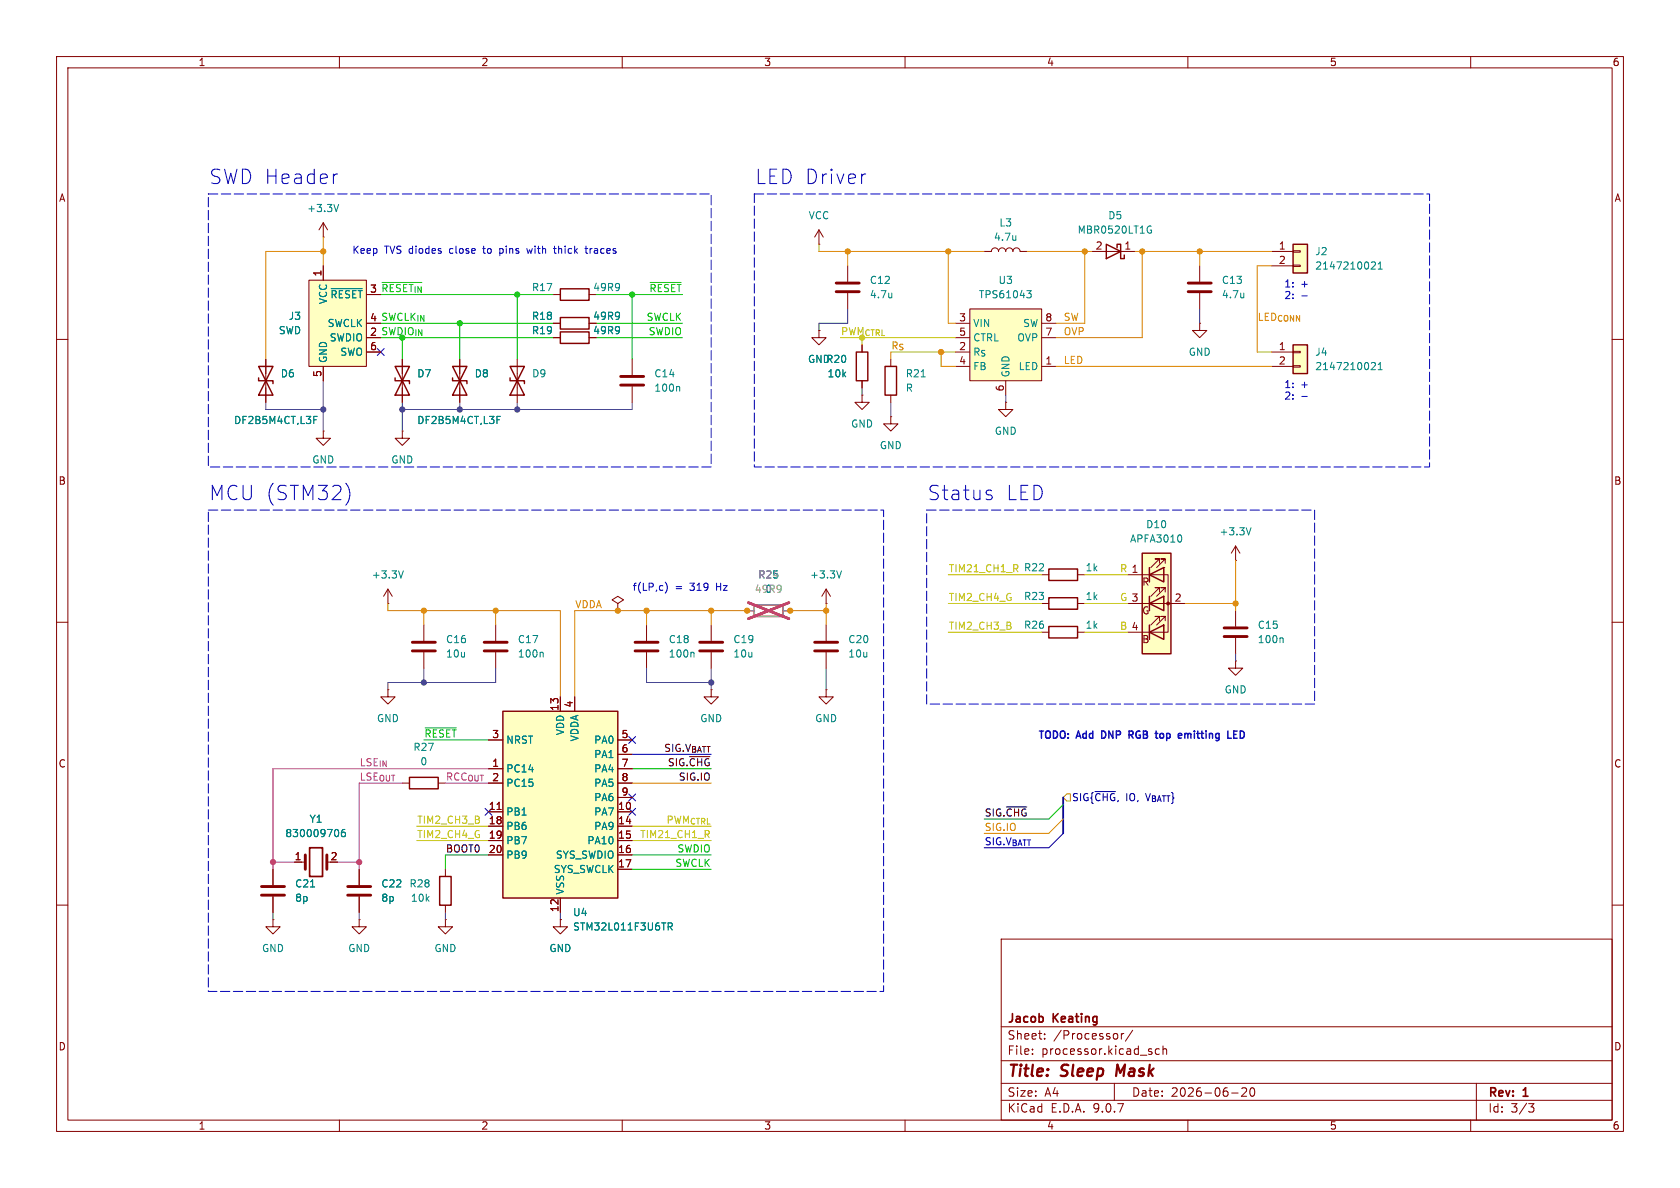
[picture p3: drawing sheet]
<svg xmlns="http://www.w3.org/2000/svg" width="297mm" height="210mm" viewBox="0 0 297 210" stroke-linecap="round" stroke-linejoin="round" font-family="sans-serif">
<g fill="none" stroke="#840000" stroke-width=".18">
<path d="M10 10h277v190h-277zM12 12h273v186h-273zM60 10v2M110 10v2M160 10v2M210 10v2M260 10v2M144.8 58.4v1.3h-1.3l1.3 1.3 1.2-1.3h-1.2M144.8 58.4h.1M212.1 47v2.8M212.1 51.8v2.8M10 60h2"/>
<path d="M285 60h2M10 110h2M285 110h2M10 160h2M78.7 162.6v1.2h1.3l-1.3 1.3-1.2-1.3h1.2M78.7 162.6h.1M177 166h108v32h-108zM285 160h2M60 198v2M110 198v2M160 198v2M177 194.5h108"/>
<path d="M177 191.5h108M177 187.5h108M177 181.5h108M182.5 186.3v.1M182.5 185.5v.1M184.7 183.6v.1M184.7 182.8v.1M197 191.5v3M197.5 182.8v.8M198.2 182.7v1M198.7 182.7l-.3 .1-.2 .2M200.2 182.1l-1.2 2"/>
<path d="M205 185.5l-.5-.1-.3 .3v.4l.2 .2h.6M205.6 185.5l.2-.1 .4 .1v.9M205.6 184.9v1.5M210 198v2M217.7 193.2h1.2M219.5 192.4l.6-.1 .2 .1 .1 .3-.9 1.1h.9M221.1 192.4l.2-.1a.81 .81 0 0 1 .6 .6 .81 .81 0 0 1-.3 .8l-.1 .1a.81 .81 0 0 1-.4-1.4zM260 198v2M261 191.5v6.5M270.2 195.1h1l-.5 .6 .4 .1 .1 .5-.3 .3h-.4"/>
</g>
<path d="M197.6 188.2l-.3 2" fill="none" stroke="#840000" stroke-width=".4"/>
<path d="M210.1 51.6h4M210.1 50h4" fill="none" stroke="#840000" stroke-width=".51"/>
<path d="M219.9 51.8v.8M219.9 52.5l-.1 .1" fill="none" stroke="#008484" stroke-width=".18"/>
<path d="M228.6 43.2h2.5v5.1h-2.5z" fill="#ffffc2"/>
<path d="M228.6 43.2h2.5v5.1h-2.5z" fill="none" stroke="#840000" stroke-width=".25"/>
<g fill="none" stroke="#840000" stroke-width=".18">
<path d="M224.8 44.5h3.8M224.8 47h3.8M228.6 44.3h1.3v.3h-1.3zM228.6 46.9h1.3v.2h-1.3zM157.5 73.7v1.2h1.2l-1.2 1.3-1.3-1.3h1.3M157.5 73.7h.1M177.8 71.1v1.3h1.3l-1.3 1.3-1.3-1.3h1.3M177.8 71.1h.1M68.6 106.7h.1M68.6 104.1l-.8 1.3M68.6 104.1l.7 1.3M68.6 104.1v2.6"/>
<path d="M48.3 162.6v1.2h1.2l-1.2 1.3-1.3-1.3h1.3M48.3 162.6h.1"/>
</g>
<path d="M242.5 46.4l.4-.1 .3 .4-.8 .9h.8M243.6 47.6h.8M243.6 46.7l.4-.4v1.3M71.3 100.9l-.4 1.3" fill="none" stroke="#008484" stroke-width=".18"/>
<path d="M171.4 54.6h12.7v12.7h-12.7z" fill="#ffffc2"/>
<g fill="none" stroke="#840000" stroke-width=".18">
<path d="M97.8 57.2h1.3M97.8 59.7h1.3M97.8 52.1h1.3M104.1 57.2h1.3M104.1 59.7h1.3M104.1 52.1h1.3M149.9 47v2.8M149.9 51.8v2.8M168.9 57.2h2.5M168.9 59.7h2.5M171.4 54.6h12.7v12.7h-12.7zM174 44.5h1.3a.64 .64 0 0 1 .6-.7 .64 .64 0 0 1 .6 .7 .64 .64 0 0 1 .7-.7 .64 .64 0 0 1 .6 .7 .64 .64 0 0 1 .6-.7 .64 .64 0 0 1 .7 .7 .64 .64 0 0 1 .6-.7 .64 .64 0 0 1 .6 .7h1.3"/>
<path d="M184.1 57.2h2.6M184.1 59.7h2.6M193 44.5h7.7M212.1 57.2v1.2h1.3l-1.3 1.3-1.3-1.3h1.3M212.1 57.2h.1M157.5 63.5v1.3M157.5 69.9v1.2M168.9 64.8h2.5M168.9 62.2h2.5M177.8 67.3v2.6M184.1 64.8h2.6M74.9 110.5v2.8"/>
<path d="M74.9 115.3v2.8M87.6 110.5v2.8M87.6 115.3v2.8M109.2 106.7l1-.7-1-.6-1 .6 1 .7v1.3M109.2 108h.1M114.3 110.5v2.8M114.3 115.3v2.8M132.1 108h1.2M138.4 108h1.3M184.1 106.7h1.3M184.1 101.6h1.3M184.1 111.8h1.3"/>
<path d="M190.5 106.7h1.3M190.5 101.6h1.3M190.5 111.8h1.3M68.6 121.9v1.3h1.2l-1.2 1.3-1.3-1.3h1.3M68.6 121.9h.1M77.5 138.4h1.2M125.7 121.9v1.3h1.3l-1.3 1.3-1.2-1.3h1.2M125.7 121.9h.1M48.3 153.7v2.8M48.3 158.5v2.8M52.1 152.4h1.9M63.5 153.7v2.8"/>
<path d="M63.5 158.5v2.8M78.7 153.7v1.2M63.5 162.6v1.2h1.3l-1.3 1.3-1.3-1.3h1.3M63.5 162.6h.1M78.7 160v1.3M99.1 162.6v1.2h1.2l-1.2 1.3-1.3-1.3h1.3M99.1 162.6h.1"/>
</g>
<g fill="none" stroke="#008484" stroke-width=".18">
<path d="M157.7 51.8v.8M157.7 52.5l-.1 .1M179.6 41.6v.9M179.6 42.4h-.1M181.5 51.4h.8l-.4 .5 .3 .1 .1 .4-.2 .2h-.4M203 40h.5M203.3 40.7h.3v.4l-.3 .1h-.3M162.9 66.6h.7M95.8 115.3l.2 .2v.6M122.5 115.3l.2 .2v.6M54.9 156.8h.7M59.7 146.7l.2 .4-.2 .7"/>
<path d="M61 146.6l-.4 .1a.86 .86 0 0 0 0 1.2l.4-.1 .1-.4-.3-.3h-.2l-.2 .3"/>
</g>
<g fill="none" stroke="#840000" stroke-width=".51">
<path d="M147.8 51.6h4.1M147.8 50h4.1M72.9 113.5h4.1M72.9 115.1h4.1M85.6 113.5h4.1M85.6 115.1h4.1M112.3 113.5h4M112.3 115.1h4M46.2 156.7h4.1M46.2 158.2h4.1M54 151.1v2.6M57.8 151.1v2.6"/>
<path d="M61.5 156.7h4M61.5 158.2h4"/>
</g>
<path d="M99.1 58.7h5v2h-5zM99.1 51.1h5v2h-5zM99.1 56.1h5v2.1h-5zM195.6 43.2l2.5 1.3-2.5 1.2zM197.5 43.8v-.6h.6v2.5h.7v-.6M156.5 64.8h2v5.1h-2zM133.3 106.9h5.1v2.1h-5.1zM185.4 105.7h5.1v2h-5.1zM185.4 100.6h5.1v2h-5.1zM185.4 110.7h5.1v2.1h-5.1zM72.4 137.4h5.1v2h-5.1zM77.7 154.9h2.1v5.1h-2.1z" fill="none" stroke="#840000" stroke-width=".25"/>
<path d="M133.3 106.9h5.1v2.1h-5.1z" fill="none" stroke="#a1a1a1" stroke-width=".25"/>
<path d="M132.1 108h1.2M138.4 108h1.3" fill="none" stroke="#a1a1a1" stroke-width=".18"/>
<path d="M132.3 106.5l7.2 2.9M139.5 106.5l-7.2 2.9" fill="none" stroke="#ff2626" stroke-width=".46"/>
<path d="M54.7 149.9h2.3v5h-2.3z" fill="none" stroke="#840000" stroke-width=".3"/>
<path d="M88.9 125.7h20.3v33.1h-20.3z" fill="#ffffc2"/>
<path d="M88.9 125.7h20.3v33.1h-20.3z" fill="none" stroke="#840000" stroke-width=".25"/>
<g fill="none" stroke="#840000" stroke-width=".18">
<path d="M57.1 39.4l-.7 1.2M57.1 39.4l.8 1.2M57.1 39.4v2.5M57.1 41.9h.1M57.1 76.2v1.3h1.3l-1.3 1.2-1.2-1.2h1.2M57.1 76.2h.1M218.4 116.8v1.3h1.3l-1.3 1.3-1.2-1.3h1.2M218.4 116.8h.1M86.4 130.8h2.5M86.4 135.9h2.5M99.1 123.2v2.5M101.6 123.2v2.5"/>
<path d="M109.2 130.8h2.6M109.2 135.9h2.6M109.2 133.4h2.6M109.2 138.4h2.6M86.4 143.5h2.5M86.4 146.1h2.5M86.4 148.6h2.5M86.4 151.1h2.5M87.9 143.1h.7M99.1 158.8v2.5M109.2 143.5h2.6M109.2 146.1h2.6"/>
<path d="M109.2 148.6h2.6M109.2 151.1h2.6M109.2 141h2.6M109.2 153.7h2.6"/>
</g>
<path d="M59.9 36.1l-.5 1.3M118.1 163.8l.6-.1 .2-.1-.1-.3-.7-.2v1.3M118.4 163.8l.5 .6" fill="none" stroke="#008484" stroke-width=".18"/>
<path d="M54.6 49.5h10.2v15.3h-10.2z" fill="#ffffc2"/>
<path d="M54.6 49.5h10.2v15.3h-10.2zM57.1 47v2.5M64.8 52.1h2.5M47 63.5v7.6M57.1 64.8v2.5M64.8 62.2h2.5M218.4 108v2.7M218.4 112.8v2.8" fill="none" stroke="#840000" stroke-width=".18"/>
<path d="M58.5 51h5.5M55.5 74.2h.4M55.5 73.6h.6M226.7 112.8l.1 .1v.7" fill="none" stroke="#008484" stroke-width=".18"/>
<path d="M45.7 64.8h2.6l-2.6 5.1h2.6zM45.7 66.8v.5h2.6v.5" fill="none" stroke="#840000" stroke-width=".25"/>
<path d="M216.4 112.5h4.1M216.4 111h4.1" fill="none" stroke="#840000" stroke-width=".51"/>
<path d="M201.9 97.8h5.1v17.8h-5.1z" fill="#ffffc2"/>
<g fill="none" stroke="#840000" stroke-width=".18">
<path d="M111.8 63.5v2.8M111.8 68.3v2.8M205 99.6v-.8h-.8h.8l-1.5 1.5M206 99.6v-.8h-.8h.8l-1.5 1.5M218.4 99.1h.1M218.4 96.5l-.7 1.3M218.4 96.5l.8 1.3M218.4 96.5v2.6M125.7 110.5v2.8M125.7 115.3v2.8M146 106.7h.1M146 104.1v2.6"/>
<path d="M146 110.5v2.8M146 115.3v2.8M146 104.1l-.7 1.3M146 104.1l.8 1.3M199.4 101.6h7.1v10.2h-7.1M199.4 106.7h10.1M205 104.6v-.7h-.8h.8l-1.5 1.5M205 109.7v-.7h-.8h.8l-1.5 1.5M205.7 100.3h.1M206 104.6v-.7h-.8h.8l-1.5 1.5M206 109.7v-.7h-.8h.8l-1.5 1.5M146 121.9v1.3h1.3l-1.3 1.3-1.2-1.3h1.2"/>
<path d="M146 121.9h.1"/>
</g>
<path d="M201.9 97.8h5.1v17.8h-5.1zM203.2 101.6l2.5-1.3v2.6zM203.2 106.7l2.5-1.3v2.6zM203.2 111.8l2.5-1.3v2.5zM203.2 100.3v2.6M203.2 105.4v2.6M203.2 110.5v2.5" fill="none" stroke="#840000" stroke-width=".25"/>
<circle cx="206.5" cy="106.7" r=".25" fill="#840000" stroke="#840000" stroke-width=".18"/>
<path d="M120 68.3l.2 .2v.7M208.7 94.6l.2 .4-.2 .8M221.2 93.3l-.5 1.3M148.8 100.9l-.5 1.3" fill="none" stroke="#008484" stroke-width=".18"/>
<path d="M109.7 68.1h4.1M109.7 66.5h4.1M123.7 113.5h4.1M123.7 115.1h4.1M144 113.5h4.1M144 115.1h4.1" fill="none" stroke="#840000" stroke-width=".51"/>
<path d="M228.6 61h2.5v5h-2.5z" fill="#ffffc2"/>
<path d="M69.8 64.8h2.6l-2.6 5.1h2.6zM69.8 66.8v.5h2.6v.5M80 64.8h2.5l-2.5 5.1h2.5zM80 66.8v.5h2.5v.5M90.2 64.8h2.5l-2.5 5.1h2.5zM90.2 66.8v.5h2.5v.5M151.4 62.2h2v5.1h-2zM228.6 61h2.5v5h-2.5z" fill="none" stroke="#840000" stroke-width=".25"/>
<g fill="none" stroke="#840000" stroke-width=".18">
<path d="M57.1 47v2.5M64.8 52.1h2.5M97.8 57.2h1.3M97.8 59.7h1.3M104.1 57.2h1.3M104.1 59.7h1.3M144.8 43.2h.1M144.8 58.4h.1M144.8 40.6l.7 1.3M144.8 40.6l-.8 1.3M144.8 40.6v2.6M47 63.5v2.5"/>
<path d="M47 68.6v2.5M57.1 64.8v2.5M64.8 62.2h2.5M71.1 76.2v1.3h1.3l-1.3 1.2-1.3-1.2h1.3M71.1 76.2h.1M71.1 63.5v7.6M81.3 63.5v7.6M91.4 63.5v7.6M152.4 69.9v1.2h1.3l-1.3 1.3-1.3-1.3h1.3M152.4 69.9h.1M152.4 61v1.2M152.4 67.3v1.3"/>
<path d="M224.8 62.2h3.8M224.8 64.8h3.8M228.6 62.1h1.3v.3h-1.3zM228.6 64.6h1.3v.3h-1.3zM132.1 108h1.2M138.4 108h1.3M86.4 130.8h2.5M86.4 135.9h2.5M99.1 123.2v2.5M101.6 123.2v2.5M109.2 130.8h2.6M109.2 135.9h2.6"/>
<path d="M109.2 133.4h2.6M109.2 138.4h2.6M48.3 153.7v2.8M48.3 158.5v2.8M52.1 152.4h1.2M63.5 153.7v2.8M63.5 158.5v2.8M86.4 143.5h2.5M86.4 146.1h2.5M86.4 148.6h2.5M86.4 151.1h2.5M87.9 143.1h.7"/>
<path d="M99.1 158.8v2.5M109.2 143.5h2.6M109.2 146.1h2.6M109.2 148.6h2.6M109.2 151.1h2.6M109.2 141h2.6M109.2 153.7h2.6M99.1 162.6h.1"/>
</g>
<g fill="none" stroke="#008484" stroke-width=".18">
<path d="M58.5 51h5.5M55.5 74.2h.4M55.5 73.6h.6M87.9 74.2h.4M87.9 73.6h.6M242.5 64.1h.4l.3 .3-.8 .9h.8M243.6 65.3h.8M243.6 64.4l.4-.3v1.2M54.9 156.8h.7M59.7 146.7l.2 .4-.2 .7M61 146.6l-.4 .1a.86 .86 0 0 0 0 1.2l.4-.1 .1-.4-.3-.3h-.2l-.2 .3M118.1 163.8l.6-.1 .2-.1-.1-.3-.7-.2v1.3"/>
<path d="M118.4 163.8l.5 .6"/>
</g>
<path d="M66.7 61.6l1.2 1.2M67.9 61.6l-1.2 1.2M111.2 130.2l1.2 1.2M112.4 130.2l-1.2 1.2M193.6 139.9h3.6M85.8 142.9l1.2 1.2M87 142.9l-1.2 1.2M111.2 142.9l1.2 1.2M111.2 140.4l1.2 1.2M112.4 142.9l-1.2 1.2M112.4 140.4l-1.2 1.2" fill="none" stroke="#000084" stroke-width=".18"/>
<path d="M188.6 140.3h.6v1.3h-.6l-.6-.6z" fill="none" stroke="#848400" stroke-width=".18"/>
<g fill="none" stroke="#00c200" stroke-width=".18">
<path d="M67.3 57.2h30.5M67.3 52.1h30.5M67.3 59.7h30.5M67.5 49.9h7.1M71.1 59.7v3.8M81.3 57.2v6.3M91.4 52.1v11.4M105.4 57.2h15.2M105.4 52.1h15.2M105.4 59.7h15.2M111.8 52.1v11.4M114.9 49.9h5.5"/>
<path d="M74.9 130.8h11.5M75.2 128.7h5.4M111.8 151.1h13.9M111.8 153.7h13.9"/>
</g>
<path d="M121.9 133.8h3.6M177.9 142.6h3.6" fill="none" stroke="#000" stroke-width=".18"/>
<path d="M188 141v6.3" fill="none" stroke="#000084" stroke-width=".3"/>
<g fill="none" stroke="#dd8500" stroke-width=".18">
<path d="M57.1 41.9v5.1M57.1 44.5h-10.1v19M144.8 43.2v1.3h29.2M149.9 44.5v2.5M167.6 44.5v12.7h1.3M181.6 44.5h11.4M191.8 44.5v12.7h-5.1M200.7 44.5h24.1M201.9 44.5v15.2h-15.2M212.1 44.5v2.5M224.8 47h-2.6v15.2h2.6M166.4 62.2v2.6h2.5"/>
<path d="M168.9 62.2h-11.4v1.3M186.7 64.8h38.1M218.4 99.1v8.9M68.6 106.7v1.3h30.5v15.2M74.9 108v2.5M87.6 108v2.5M114.3 108v2.5M125.7 108v2.5M132.1 108h-30.5v15.2M139.7 108h6.3M146 106.7v3.8M209.5 106.7h8.9"/>
<path d="M111.8 138.4h13.9M188 144.8l-2.6 2.5h-11.4"/>
</g>
<path d="M71.1 138.4h-7.6v15.3M78.7 138.4h7.7M86.4 135.9h-38.1v17.8M48.3 152.4h3.8M59.7 152.4h3.8" fill="none" stroke="#c200c2" stroke-width=".18"/>
<path d="M148.6 59.7h20.3M152.4 59.7v1.3M167.6 101.6h16.5M167.6 106.7h16.5M167.6 111.8h16.5M191.8 101.6h7.6M191.8 106.7h7.6M191.8 111.8h7.6M73.7 148.6h12.7M73.7 146.1h12.7M111.8 148.6h13.9M111.8 146.1h13.9" fill="none" stroke="#c2c200" stroke-width=".18"/>
<g fill="none" stroke="#484848" stroke-width=".18">
<path d="M149.9 54.6v2.6h-5.1v1.2M212.1 54.6v2.6M47 71.1v1.3h10.1M57.1 67.3v8.9M71.1 71.1v5.1M81.3 71.1v1.3M91.4 71.1v1.3M111.8 71.1v1.3h-40.7M152.4 68.6v1.3M157.5 71.1v2.6M177.8 69.9v1.2M74.9 118.1v2.6"/>
<path d="M87.6 118.1v2.6h-19v1.2M114.3 118.1v2.6h11.4M125.7 118.1v3.8M146 118.1v3.8M218.4 115.6v1.2M48.3 161.3v1.3M63.5 161.3v1.3M78.7 161.3v1.3M99.1 161.3v1.3"/>
</g>
<path d="M111.8 135.9h13.9M86.4 151.1h-7.7v2.6M188 142.2l-2.6 2.6h-11.4" fill="none" stroke="#008400" stroke-width=".18"/>
<g fill="none" stroke="#0000c2" stroke-width=".18">
<path d="M59.7 30.8l-.5 .1M153 30.8l-.4 .1M88.4 43.9v1.3M88.4 44.7l.1 .1M88.5 43.9l-.1 .1M93.1 43.9l.3 .9 .2-.6M97.9 43.9h.4M98 43.5v1.1l.3 .2M103.4 43.9h.5M103.6 43.5v1.1l.3 .2M230.1 52.3h1M230.1 70.1h1"/>
<path d="M61.5 85.9l.1 .3a3 3 0 0 1-.1 2.6M174.7 87.5l.6 .1 .1 .4-.3 .3h-.5M174.7 86.6l.6 .2M117.6 102.9a1.46 1.46 0 0 1 0 1.9M111.8 133.4h13.9M188 147.3l-2.6 2.6h-11.4"/>
</g>
<path d="M199.6 129.9h.5M199.9 129.9l.4 .6M200.1 129.2h-.5v1.3M205.3 129.7l-.3 .2v.4l.3 .2M209.5 129.7v.8M209.8 129.7l-.3 .1M218.1 129.8h.4M218.7 129.2h-.6v1.3h.6" fill="none" stroke="#0000c2" stroke-width=".25"/>
<path d="M36.8 34.3h88.9v48.3h-88.9zM133.3 34.3h119.4v48.3h-119.4zM36.8 90.2h119.4v85.1h-119.4zM163.8 90.2h68.6v34.3h-68.6z" fill="none" stroke="#0000c2" stroke-width=".18" stroke-dasharray="1.7 .6"/>
<path d="M132.1 108h1.2M138.4 108h1.3" fill="none" stroke="#a1a1a1" stroke-width=".18"/>
<path d="M132.3 106.5l7.2 2.9M139.5 106.5l-7.2 2.9" fill="none" stroke="#ff2626" stroke-width=".46"/>
<g fill="#484848" stroke="#484848" stroke-width=".18">
<circle cx="74.9" cy="120.7" r=".46"/>
<circle cx="125.7" cy="120.7" r=".46"/>
<circle cx="57.1" cy="72.4" r=".46"/>
<circle cx="71.1" cy="72.4" r=".46"/>
<circle cx="81.3" cy="72.4" r=".46"/>
<circle cx="91.4" cy="72.4" r=".46"/>
</g>
<g fill="#dd8500" stroke="#dd8500" stroke-width=".18">
<circle cx="125.7" cy="108" r=".46"/>
<circle cx="114.3" cy="108" r=".46"/>
<circle cx="109.2" cy="108" r=".46"/>
<circle cx="74.9" cy="108" r=".46"/>
<circle cx="87.6" cy="108" r=".46"/>
<circle cx="132.1" cy="108" r=".46"/>
<circle cx="57.1" cy="44.5" r=".46"/>
<circle cx="146" cy="108" r=".46"/>
<circle cx="139.7" cy="108" r=".46"/>
<circle cx="149.9" cy="44.5" r=".46"/>
<circle cx="218.4" cy="106.7" r=".46"/>
<circle cx="201.9" cy="44.5" r=".46"/>
<circle cx="212.1" cy="44.5" r=".46"/>
<circle cx="166.4" cy="62.2" r=".46"/>
<circle cx="167.6" cy="44.5" r=".46"/>
<circle cx="191.8" cy="44.5" r=".46"/>
</g>
<g fill="#c200c2" stroke="#c200c2" stroke-width=".18">
<circle cx="48.3" cy="152.4" r=".46"/>
<circle cx="63.5" cy="152.4" r=".46"/>
</g>
<g fill="#00c200" stroke="#00c200" stroke-width=".18">
<circle cx="111.8" cy="52.1" r=".46"/>
<circle cx="91.4" cy="52.1" r=".46"/>
<circle cx="81.3" cy="57.2" r=".46"/>
</g>
<g font-size="3.5" fill="#0000c2">
<text x="36.8" y="32.8">SWD Header</text>
<text x="133.3" y="32.8">LED Driver</text>
<text x="36.8" y="88.7">MCU (STM32)</text>
<text x="163.8" y="88.7">Status</text>
<text x="177.7" y="88.7">LED</text>
</g>
<g font-size="2.8" fill="#840000">
<text x="178" y="190.9">Title:</text>
<text x="187.7" y="190.9">Sleep</text>
<text x="198.2" y="190.9">Mask</text>
</g>
<g font-size="2.1" fill="#840000">
<text x="178" y="184">Sheet:</text>
<text x="178" y="181.2">Jacob</text>
<text x="186.2" y="184">/Processor/</text>
<text x="186.2" y="181.2">Keating</text>
<text x="178" y="186.7">File:</text>
<text x="184.1" y="186.7">processor.kicad_sch</text>
<text x="178" y="196.9">KiCad</text>
<text x="178" y="194.1">Size:</text>
<text x="184.7" y="194.1">A4</text>
<text x="185.7" y="196.9">E.D.A.</text>
<text x="193.3" y="196.9">9.0.7</text>
<text x="200" y="194.1">Date:</text>
<text x="207" y="194.1">2026-06-20</text>
<text x="263" y="194.3">Rev:</text>
<text x="263" y="196.9">Id:</text>
<text x="267.1" y="196.9">3/3</text>
<text x="269.4" y="194.3">1</text>
</g>
<g font-size="1.8" fill="#840000">
<text x="35" y="11.9">1</text>
<text x="85" y="11.9">2</text>
<text x="135" y="11.9">3</text>
<text x="185" y="11.9">4</text>
<text x="235" y="11.9">5</text>
<text x="285" y="11.9">6</text>
<text x="10.3" y="35.9">A</text>
<text x="285.3" y="35.9">A</text>
<text x="193.6" y="44.2">2</text>
<text x="198.7" y="44.2">1</text>
<text x="226" y="44.2">1</text>
<text x="226" y="46.7">2</text>
<text x="56.9" y="49" transform="rotate(-90 56.9 49)">1</text>
<text x="65.3" y="51.8">3</text>
<text x="65.3" y="56.9">4 SWCLK_{IN}</text>
<text x="65.3" y="56.9">4</text>
<text x="65.3" y="59.4">2</text>
<text x="169.5" y="56.9">3</text>
<text x="169.5" y="59.4">5</text>
<text x="184.7" y="56.9">8</text>
<text x="184.7" y="59.4">7</text>
<text x="65.3" y="62">6</text>
<text x="169.5" y="64.5">4</text>
<text x="169.5" y="62">2</text>
<text x="184.7" y="64.5">1</text>
<text x="226" y="62">1</text>
<text x="226" y="64.5">2</text>
<text x="56.9" y="66.7" transform="rotate(-90 56.9 66.7)">5</text>
<text x="177.5" y="69.3" transform="rotate(-90 177.5 69.3)">6</text>
<text x="10.3" y="85.9">B</text>
<text x="285.3" y="85.9">B</text>
<text x="201.8" y="103.7">R</text>
<text x="207.6" y="106.4">2</text>
<text x="201.8" y="108.8">G</text>
<text x="201.8" y="113.9">B</text>
<text x="98.8" y="125.8" transform="rotate(-90 98.8 125.8)">13</text>
<text x="101.3" y="125.2" transform="rotate(-90 101.3 125.2)">4</text>
<text x="86.9" y="130.6">3</text>
<text x="109.8" y="130.6">5</text>
<text x="10.3" y="135.9">C</text>
<text x="86.9" y="135.6">1</text>
<text x="109.8" y="133.1">6</text>
<text x="109.8" y="135.6">7</text>
<text x="285.3" y="135.9">C</text>
<text x="78.7" y="138.1">RCC_{OUT}</text>
<text x="86.3" y="143.3">11</text>
<text x="86.9" y="138.2">2</text>
<text x="109.2" y="143.3">10</text>
<text x="109.8" y="138.2">8</text>
<text x="109.8" y="140.7">9</text>
<text x="86.3" y="145.8">18</text>
<text x="86.3" y="148.3">19</text>
<text x="109.2" y="145.8">14</text>
<text x="109.2" y="148.3">15</text>
<text x="52" y="152.1">1</text>
<text x="58.3" y="152.1">2</text>
<text x="86.3" y="150.9">20</text>
<text x="109.2" y="150.9">16</text>
<text x="109.2" y="153.4">17</text>
<text x="98.8" y="161.3" transform="rotate(-90 98.8 161.3)">12</text>
<text x="10.3" y="185.9">D</text>
<text x="285.3" y="185.9">D</text>
<text x="35" y="199.9">1</text>
<text x="85" y="199.9">2</text>
<text x="135" y="199.9">3</text>
<text x="185" y="199.9">4</text>
<text x="235" y="199.9">5</text>
<text x="285" y="199.9">6</text>
</g>
<g font-size="1.8" fill="#008484">
<text x="54.2" y="37.7">+3.3V</text>
<text x="142.9" y="39">VCC</text>
<text x="176.6" y="40.2">L3</text>
<text x="190.4" y="41.5">MBR0520LT1G</text>
<text x="195.8" y="39">D5</text>
<text x="175.6" y="42.8">4.7u</text>
<text x="232.4" y="45.3">J2</text>
<text x="232.4" y="47.9">2147210021</text>
<text x="58" y="53.9" transform="rotate(-90 58 53.9)">VCC</text>
<text x="58.3" y="52.9">~{RESET}</text>
<text x="93.9" y="51.7">R17</text>
<text x="104.8" y="51.7">49R9</text>
<text x="153.7" y="50.4">C12</text>
<text x="153.7" y="52.9">4.7u</text>
<text x="173" y="52.9">TPS61043</text>
<text x="176.4" y="50.4">U3</text>
<text x="215.9" y="50.4">C13</text>
<text x="215.9" y="52.9">4.7u</text>
<text x="49.2" y="59.3">SWD</text>
<text x="50.9" y="56.7">J3</text>
<text x="57.8" y="58">SWCLK</text>
<text x="93.9" y="59.3">R19</text>
<text x="93.9" y="56.7">R18</text>
<text x="104.8" y="59.3">49R9</text>
<text x="104.8" y="56.7">49R9</text>
<text x="172" y="58">VIN</text>
<text x="180.8" y="58">SW</text>
<text x="58" y="64.3" transform="rotate(-90 58 64.3)">GND</text>
<text x="58.2" y="60.6">SWDIO</text>
<text x="60.1" y="63.1">SWO</text>
<text x="142.7" y="64.4">GNDR20</text>
<text x="172" y="60.6">CTRL</text>
<text x="172" y="65.6">FB</text>
<text x="172" y="63.1">R_{S}</text>
<text x="179.7" y="60.6">OVP</text>
<text x="180" y="65.6">LED</text>
<text x="210.1" y="63.1">GND</text>
<text x="232.4" y="63.1">J4</text>
<text x="232.4" y="65.6">2147210021</text>
<text x="49.5" y="66.9">D6</text>
<text x="73.7" y="66.9">D7</text>
<text x="83.8" y="66.9">D8</text>
<text x="94" y="66.9">D9</text>
<text x="115.6" y="69.4">100n</text>
<text x="115.6" y="66.9">C14</text>
<text x="146.2" y="66.9">10k</text>
<text x="160" y="66.9">R21</text>
<text x="160" y="69.4">R</text>
<text x="178.7" y="66.8" transform="rotate(-90 178.7 66.8)">GND</text>
<text x="41.3" y="75.2">DF2B5M4CT,L3F</text>
<text x="73.7" y="75.2">DF2B5M4CT,L3F</text>
<text x="150.4" y="75.8">GND</text>
<text x="175.8" y="77.1">GND</text>
<text x="55.1" y="82.1">GND</text>
<text x="69.1" y="82.1">GND</text>
<text x="155.4" y="79.6">GND</text>
<text x="202.5" y="93.6">D10</text>
<text x="215.5" y="94.8">+3.3V</text>
<text x="180.9" y="101.2">R22</text>
<text x="191.8" y="101.2">1k</text>
<text x="199.7" y="96.1">APFA3010</text>
<text x="65.6" y="102.5">+3.3V</text>
<text x="143.1" y="102.5">+3.3V</text>
<text x="180.9" y="106.3">R23</text>
<text x="191.8" y="106.3">1k</text>
<text x="78.7" y="113.9">C16</text>
<text x="91.4" y="113.9">C17</text>
<text x="118.1" y="113.9">C18</text>
<text x="129.5" y="113.9">C19</text>
<text x="149.9" y="113.9">C20</text>
<text x="180.9" y="111.4">R26</text>
<text x="191.8" y="111.4">1k</text>
<text x="222.3" y="113.9">100n</text>
<text x="222.3" y="111.4">C15</text>
<text x="78.7" y="116.4">10u</text>
<text x="91.4" y="116.4">100n</text>
<text x="118.1" y="116.4">100n</text>
<text x="129.5" y="116.4">10u</text>
<text x="149.9" y="116.4">10u</text>
<text x="216.4" y="122.8">GND</text>
<text x="66.5" y="127.9">GND</text>
<text x="89.4" y="131.7">NRST</text>
<text x="99.9" y="130.1" transform="rotate(-90 99.9 130.1)">VDD</text>
<text x="102.5" y="131.2" transform="rotate(-90 102.5 131.2)">VDDA</text>
<text x="104.9" y="131.7">PA0</text>
<text x="123.7" y="127.9">GND</text>
<text x="144" y="127.9">GND</text>
<text x="73" y="132.9">R27</text>
<text x="74.2" y="135.5">0</text>
<text x="89.4" y="136.8">PC14</text>
<text x="104.9" y="134.2">PA1</text>
<text x="104.9" y="136.8">PA4</text>
<text x="89.4" y="139.3">PC15</text>
<text x="104.9" y="139.3">PA5</text>
<text x="104.9" y="141.8">PA6</text>
<text x="50.3" y="148.2">830009706</text>
<text x="54.6" y="145.6">Y1</text>
<text x="89.4" y="144.4">PB1</text>
<text x="89.4" y="146.9">PB6</text>
<text x="89.4" y="149.5">PB7</text>
<text x="103.7" y="149.5">PA10</text>
<text x="104.9" y="144.4">PA7</text>
<text x="104.9" y="146.9">PA9</text>
<text x="89.4" y="152">PB9</text>
<text x="97.8" y="154.5">SYS_SWCLK</text>
<text x="98.2" y="152">SYS_SWDIO</text>
<text x="52.1" y="159.6">8p</text>
<text x="52.1" y="157.1">C21</text>
<text x="67.3" y="159.6">8p</text>
<text x="67.3" y="157.1">C22</text>
<text x="72.3" y="157.1">R28</text>
<text x="72.5" y="159.6">10k</text>
<text x="99.9" y="158.2" transform="rotate(-90 99.9 158.2)">VSS</text>
<text x="101.2" y="162.2">U4</text>
<text x="101.2" y="164.7">STM32L011F3U6TR</text>
<text x="46.2" y="168.5">GND</text>
<text x="61.5" y="168.5">GND</text>
<text x="76.7" y="168.5">GND</text>
<text x="97" y="168.5">GND</text>
</g>
<g font-size="1.8" fill="#0000c2">
<text x="62.2" y="45.1">Keep</text>
<text x="68" y="45.1">TVS diodes</text>
<text x="79.7" y="45.1">close</text>
<text x="85.9" y="45.1">to</text>
<text x="89" y="45.1">pins</text>
<text x="94.1" y="45.1">with</text>
<text x="99.1" y="45.1">thick</text>
<text x="104.8" y="45.1">traces</text>
<text x="227" y="51">1:</text>
<text x="227" y="53.1">2:</text>
<text x="229.9" y="51">+</text>
<text x="227" y="68.8">1:</text>
<text x="227" y="70.9">2:</text>
<text x="229.9" y="68.8">+</text>
<text x="111.8" y="104.5">f(LP,c)</text>
<text x="119.3" y="104.5">=</text>
<text x="122.1" y="104.5">319</text>
<text x="126.9" y="104.5">Hz</text>
<text x="183.4" y="130.9">TODO:</text>
<text x="190.4" y="130.9">Add</text>
<text x="195.2" y="130.9">DNP</text>
<text x="200.6" y="130.9">RGB</text>
<text x="205.9" y="130.9">top</text>
<text x="210.4" y="130.9">emitting</text>
<text x="219.6" y="130.9">LED</text>
<text x="174" y="149.5">SIG.V_{BATT}</text>
</g>
<g font-size="1.8" fill="#00c200">
<text x="65.3" y="51.8">3 ~{RESET_{IN}}</text>
<text x="114.7" y="51.7">~{RESET}</text>
<text x="65.3" y="59.4">2 SWDIO_{IN}</text>
<text x="114.2" y="56.8">SWCLK</text>
<text x="114.6" y="59.3">SWDIO</text>
<text x="74.9" y="130.5">~{RESET}</text>
<text x="119.3" y="153.3">SWCLK</text>
<text x="119.7" y="150.8">SWDIO</text>
</g>
<g font-size="1.8" fill="#c2c200">
<text x="148.6" y="59.3">PWM_{CTRL}</text>
<text x="167.6" y="101.3">TIM21_CH1_R</text>
<text x="197.9" y="101.3">R 1</text>
<text x="167.6" y="106.3">TIM2_CH4_G</text>
<text x="197.9" y="106.3">G 3</text>
<text x="167.6" y="111.4">TIM2_CH3_B</text>
<text x="197.9" y="111.4">B 4</text>
<text x="73.7" y="145.7">TIM2_CH3_B</text>
<text x="73.7" y="148.2">TIM2_CH4_G</text>
<text x="113.1" y="148.2">TIM21_CH1_R</text>
<text x="117.7" y="145.7">PWM_{CTRL}</text>
</g>
<g font-size="1.8" fill="#dd8500">
<text x="188" y="59.3">OVP</text>
<text x="188" y="56.8">SW</text>
<text x="222.2" y="56.8">LED_{CONN}</text>
<text x="157.5" y="61.9">R_{S}</text>
<text x="188" y="64.4">LED</text>
<text x="101.6" y="107.6">VDDA</text>
<text x="174" y="147">SIG.IO</text>
</g>
<g font-size="1.8" fill="#a1a1a1">
<text x="133.3" y="105">49R9</text>
<text x="133.9" y="102.5">R24</text>
<text x="135.2" y="105">0</text>
</g>
<g font-size="1.8" fill="#c200c2">
<text x="63.5" y="135.5">LSE_{IN}</text>
<text x="63.5" y="138.1">LSE_{OUT}</text>
</g>
<g font-size="1.8">
<text x="117.3" y="133">SIG.V_{BATT}</text>
<text x="118" y="135.5">SIG.~{CHG}</text>
<text x="119.9" y="138.1">SIG.IO</text>
<text x="174" y="144.4">SIG.~{CHG}</text>
<text x="78.7" y="150.8">BOOT0</text>
</g>
<g font-size="1.8" fill="#000084">
<text x="189.4" y="141.8">SIG{~{CHG},IO,</text>
<text x="202.7" y="141.8">V_{BATT}}</text>
</g>
</svg>
